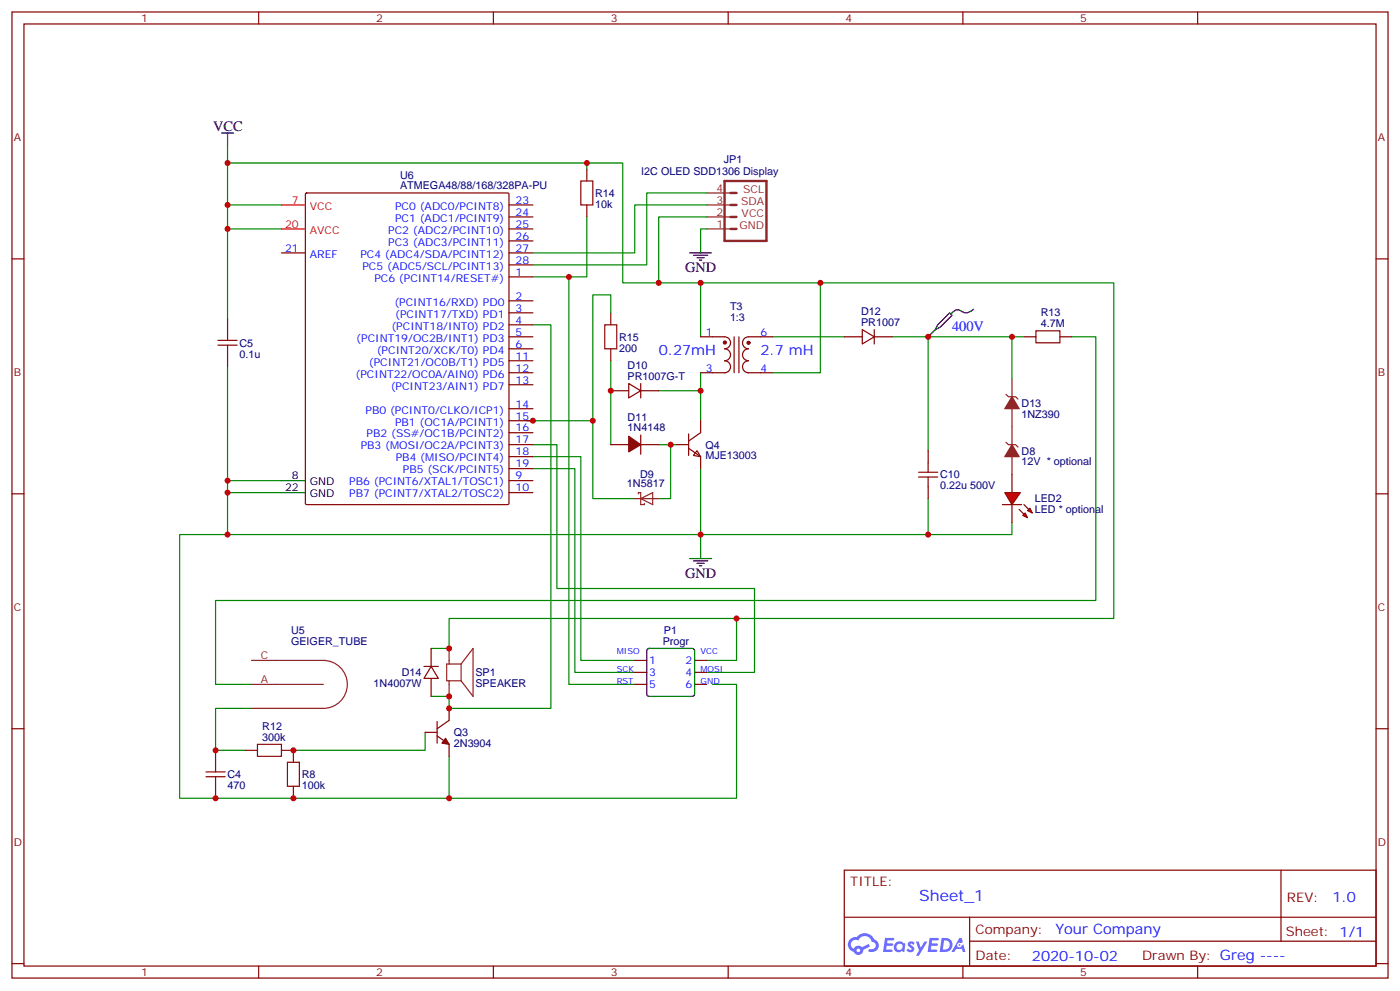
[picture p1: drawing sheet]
<svg xmlns="http://www.w3.org/2000/svg" width="412mm" height="292mm" viewBox="0 0 412 292" stroke-linecap="round" stroke-linejoin="round" font-family="sans-serif">
<g fill="none" stroke="#870000" stroke-width=".35">
<path d="M3.5 3.5h405.4v284.4h-405.4zM7.1 7.1h398.2v277.2h-398.2zM76.2 3.5v3.6M145.3 3.5v3.6M214.5 3.5v3.6M283.6 3.5v3.6M352.8 3.5v3.6M3.5 76.2h3.6M405.3 76.2h3.6M3.5 145.3h3.6M405.3 145.3h3.6M3.5 214.5h3.6"/>
<path d="M405.3 214.5h3.6M248.7 256.1h156.6v28.2h-156.6zM377.3 256.1v20.9M248.7 270h156.5M285.6 277h119.6M285.6 270v14.1M3.5 283.6h3.6M76.2 284.3v3.6M145.3 284.3v3.6M214.5 284.3v3.6M283.6 284.3v3.6M352.8 284.3v3.6"/>
<path d="M405.3 283.6h3.6"/>
</g>
<g fill="#5487ff">
<path d="M267.7 277.3a1.22 1.22 0 0 1 1.7 .3l-.4 .5a.47 .47 0 0 0-.3-.4 .47 .47 0 0 0-.5 .2l.1 .3a1.14 1.14 0 0 1 .8 1.7 1.14 1.14 0 0 1-1.9 0l-.2-.2 .5-.5 .7 .4a.29 .29 0 0 0 .3-.3 .29 .29 0 0 0-.2-.3 1.04 1.04 0 0 1-.6-1.7z"/>
<path d="M260.7 276h2.4l.3 .2-.2 .5-1.8 .1-.1 .8h1.5l.3 .4-.3 .4h-1.6l-.2 1.1h1.7l.2 .3-.2 .3-2.6 .1z"/>
<path d="M273.8 276h2.4l.3 .2-.1 .5-1.8 .1-.2 .8h1.6l.3 .4-.4 .4h-1.6l-.1 1.1h1.7l.2 .3-.2 .3-2.6 .1z"/>
<path d="M282.6 276.1h.7l.3 1.2-.6 .3a.69 .69 0 0 0-1 .3 .69 .69 0 0 0 .4 1 .69 .69 0 0 0 .9-.7l.5-.2 .6 2.2h-.8l-.2-.9h-1.8l-.5 .9h-.8z"/>
<path d="M269.8 277.1h.8l.6 1.8 1.1-1.8h.9l-2.6 4.2h-.8l.9-1.5z"/>
<path d="M277.4 276.1l-.6 4.1h1.3a2.11 2.11 0 0 0 2.5-2.1 2.11 2.11 0 0 0-2.5-2zM278.1 276.8a1.39 1.39 0 0 1 1.7 1.4 1.39 1.39 0 0 1-1.8 1.3h-.3z"/>
<path d="M263.7 277.7a1.54 1.54 0 0 0-.1 2.1 1.54 1.54 0 0 0 2.2 .2l.6 .2 .3-2.3-.2-.2-.4-.1a1.49 1.49 0 0 0-2.4 .1zM264 278.7a.94 .94 0 0 1 1.8 0 .94 .94 0 0 1-1.8 0z"/>
<path d="M250.4 276.4a2.18 2.18 0 0 0 1.1 3.7 1.44 1.44 0 0 0 1.6 1 1.44 1.44 0 0 0 1.2-1.5l2-1-.5-.8-1.9 1a1.47 1.47 0 0 0-2.4 .4 1.39 1.39 0 0 1-.7-1.9 1.39 1.39 0 0 1 2-.5 2.12 2.12 0 0 1 2.2-1.3 2.12 2.12 0 0 1 1.9 1.7 1.14 1.14 0 0 1 1.1 1.4 1.14 1.14 0 0 1-1.7 .8 .43 .43 0 0 0-.5 .3 .43 .43 0 0 0 .4 .5 1.98 1.98 0 0 0 2.5-1.2 1.98 1.98 0 0 0-1.2-2.5 3.1 3.1 0 0 0-5.3-.7l-.9 .1zM252.3 279.7a.55 .55 0 0 1 1.1 0 .55 .55 0 0 1-1.1 0z"/>
<circle cx="282.6" cy="278.1" r=".26"/>
</g>
<path d="M67 48h105.9v1.7M172.9 48h10.5v35.3h23M167.6 81.5v119.9h19.4M206.4 99.1v-15.8h35.3v26.4h-14.2M241.7 83.3h86.4v98.7h-195.8v8.9h-5.3M298.1 99.1v12.4M157 130.9h7v42.3h58.2v24.7h-14.1M157 134.4h14.1v60h15.9M157 137.9h12.3v60h17.7M298.1 153.8v3.5h-24.7M217 182v12.4h-8.9M209.9 201.4h7.1v33.5h-84.7" fill="none" stroke="#008700" stroke-width=".35"/>
<path d="M298.1 130.9l2.1 3.5h-4.2z" fill="#8c2424" stroke="#8c2424" stroke-width=".35"/>
<path d="M296.3 130.2l.7 .7h2.2l.7 .7M298.1 125.6v5.3M298.1 134.4v5.3" fill="none" stroke="#8c2424" stroke-width=".35"/>
<path d="M187 194.4h3.5M187 197.9h3.5M204.6 194.4h3.5M204.6 197.9h3.5M187 201.4h3.5M204.6 201.4h3.5" fill="none" stroke="#870000" stroke-width=".35"/>
<path d="M190.7 191.1l.5-.2h12.7l.5 .2 .2 .5v12.7l-.2 .5-.5 .2h-12.7l-.5-.3-.2-.4v-12.7z" fill="none" stroke="#000" stroke-width=".35"/>
<g fill="#f00" stroke="#870000" stroke-width=".35">
<path d="M296 145h4.6l-2.5 3.5z"/>
<path d="M295.3 148.5h5.6z"/>
</g>
<g fill="#870000" stroke="#870000" stroke-width=".35">
<path d="M301.6 148.5l1.4 1.4z"/>
<path d="M300.2 149.9l1.4 1.4z"/>
</g>
<g fill="#f00" stroke="#870000" stroke-width=".35">
<path d="M302.7 150.3l.7-.7 .7 1.4z"/>
<path d="M301.3 151.7l.7-.7 .7 1.4z"/>
</g>
<g fill="none" stroke="#870000" stroke-width=".35">
<path d="M90 57l.3-.2h59.3l.3 .2v91.2l-.2 .3h-59.4l-.3-.2zM172.9 49.7v3.6M82.9 74.4h7.1M149.9 74.4h7.1M149.9 60.3h7.1M149.9 63.9h7.1M149.9 67.4h7.1M149.9 70.9h7.1M149.9 78h7.1M172.9 60.3v3.6M67 93.8v3.6M149.9 99.1h7.1"/>
<path d="M149.9 81.5h7.1M149.9 88.5h7.1M149.9 92.1h7.1M149.9 95.6h7.1M179.9 92.1v3.5M206.4 99.1h7a1.76 1.76 0 0 1 1.8 1.8 1.76 1.76 0 0 1-1.8 1.8 1.76 1.76 0 0 1 1.8 1.7 1.76 1.76 0 0 1-1.8 1.8 1.76 1.76 0 0 1 1.8 1.7 1.76 1.76 0 0 1-1.8 1.8h-7M216.3 99.1v10.6M217.7 99.1v10.6M227.5 99.1h-7a1.76 1.76 0 0 0-1.8 1.8 1.76 1.76 0 0 0 1.8 1.8 1.76 1.76 0 0 0-1.8 1.7 1.76 1.76 0 0 0 1.8 1.8 1.76 1.76 0 0 0-1.8 1.7 1.76 1.76 0 0 0 1.8 1.8h7M248.7 99.1h5.3M254 97l3.5 2.1-3.5 2.1zM257.5 99.1h5.3"/>
<path d="M257.5 97v4.2M301.6 99.1h3.6M312.2 99.1h3.5M67 104.4v3.5M149.9 109.7h7.1M149.9 102.7h7.1M149.9 106.2h7.1M149.9 113.2h7.1M179.9 115h5.3M179.9 102.7v3.5M185.2 112.9l3.5 2.1-3.5 2.1zM188.7 112.9v4.2"/>
<path d="M188.7 115h5.3M149.9 130.9h7.1M149.9 120.3h7.1M149.9 123.8h7.1M149.9 127.4h7.1M149.9 134.4h7.1M149.9 137.9h7.1M179.9 130.9h5.3M188.7 128.1v5.6M188.7 130.9h5.3M199.3 130.9h3.5M202.8 131.9l3.6 2.5v3.5"/>
<path d="M202.8 127.7v6.4M205.3 132.6l1.1 1.8-2.1-.3zM206.4 123.8v3.6l-3.6 2.4M273.4 132.6v3.6M298.1 139.7v5.3M149.9 141.5h7.1M149.9 145h7.1M273.4 143.2v3.6M298.1 148.5v5.3M124.9 196.1h4.2M127 196.1l2.1 3.6h-4.2zM127 190.9v5.2"/>
<path d="M127 199.7v5.3M125.2 215.5h3.6M128.8 216.6l3.5 2.5v3.5M128.8 212.4v6.3M132.3 208.5v3.5l-3.5 2.5M63.5 220.8v3.6M63.5 231.4v3.5M72.3 220.8h3.5M82.9 220.8h3.5v3.6M86.4 231.4v3.5"/>
</g>
<g fill="none" stroke="#008700" stroke-width=".35">
<path d="M67 42.7v17.6h15.9M208.1 56.8h-17.6v21.2h-33.5M67 60.3v7.1h15.9M67 67.4v26.4M172.9 63.9v17.6h-15.9M208.1 67.4h-1.7v3.5M208.1 60.3h-21.1v14.1h-30M208.1 63.9h-14.1v19.4M157 95.6h5.3v112.9h-30v-3.5h-5.3M179.9 92.1v-5.3h-5.3v37M227.5 99.1h21.2M262.8 99.1h10.6v33.5"/>
<path d="M273.4 99.1h28.2M315.7 99.1h7.1v77.6h-259.3v24.7h10.6M67 107.9v33.6M179.9 106.2v24.7M194 115h12.4M206.4 109.7v14.1M155.2 123.8h19.4v23h12.4M194 130.9h5.3M197.6 130.9v15.9h-3.6M206.4 137.9v23M67 157.3h-14.1v77.6h79.4v-12.3M67 145h15.9"/>
<path d="M82.9 141.5h-15.9v15.8h206.4v-10.5M74.1 208.5h-10.6v12.3h8.8M125.2 215.5v5.3h-38.8"/>
</g>
<g fill="none" stroke="#a10000" stroke-width=".35">
<path d="M171.1 53.3h3.5v7h-3.5zM67 97.4v2.8M178.2 95.6h3.5v7.1h-3.5zM305.2 97.4h7v3.5h-7zM64.2 101.6h5.6M64.2 100.2h5.6M67 101.6v2.8M270.6 139h5.6M273.4 136.2v2.8M270.6 140.4h5.6M273.4 140.4v2.8M75.8 219.1h7.1v3.5h-7.1z"/>
<path d="M60.7 227.2h5.6M60.7 228.6h5.6M63.5 224.4v2.8M63.5 228.6v2.8M84.7 224.4h3.5v7h-3.5z"/>
</g>
<g fill="#870000" stroke="#870000" stroke-width=".35">
<path d="M131.2 217.3l1.1 1.8-2.1-.4z"/>
<path d="M185.2 128.4l3.5 2.5-3.5 2.1z"/>
<circle cx="213.5" cy="100.8" r=".44"/>
<circle cx="220.5" cy="100.9" r=".44"/>
</g>
<g fill="none" stroke="#8c2424" stroke-width=".35">
<path d="M208.1 56.8h7.1M208.1 67.4h7.1M208.1 63.9h7.1M208.1 60.3h7.1M296.3 116.1l.7 .7h2.2l.7 .7M298.1 111.5v5.3M298.1 120.3v5.3M187 146.8h7M188 145.3v-.3h.7v3.5h1.1v-.3M188.7 146.8l3.6-1.8v3.5zM74.1 194.4h21.1a7.1 7.1 0 0 1 7.1 7 7.1 7.1 0 0 1-7.1 7.1h-21.1M132.3 190.9v4.5"/>
<path d="M135.8 195.4h-4.2v5h4.2M135.8 195.4v5M135.8 195.4l3.5-4.5v14.1l-3.5-4.6M74.1 201.4h21.1M132.3 200.4v4.6"/>
</g>
<g fill="none" stroke="#000" stroke-width=".35">
<path d="M65.3 39.2h3.5M67 39.2v3.5M203.2 74.4h6.3M204.3 75.1h4.2M205.3 75.8h2.1M206 76.6h.7M206.4 70.9v3.5M275.5 97l1.4-.7 3.6-3.5-.7-.7-3.6 3.5-.7 1.4-2.1 2.1M286.8 91a3.1 3.1 0 0 1-4.4 .2 2.4 2.4 0 0 0-2.3 1.2M82.9 141.5h7.1M82.9 145h7.1M203.2 164.4h6.3"/>
<path d="M204.3 165.1h4.2M205.3 165.8h2.1M206 166.5h.7M206.4 160.9v3.5"/>
</g>
<path d="M298.1 116.8l2.1 3.5h-4.2z" fill="#8c2424" stroke="#8c2424" stroke-width=".35"/>
<path d="M82.9 60.3h7.1M82.9 67.4h7.1" fill="none" stroke="#f00" stroke-width=".35"/>
<path d="M213.4 53.3h12.4v17.6h-12.4zM215.2 56.8h1.8M215.2 60.3h1.8M215.2 63.9h1.8M215.2 67.4h1.8" fill="none" stroke="#8c2424" stroke-width=".71"/>
<g fill="#c00">
<circle cx="298.1" cy="99.1" r=".88"/>
<circle cx="273.4" cy="157.3" r=".88"/>
<circle cx="172.9" cy="48" r=".88"/>
<circle cx="206.4" cy="83.3" r=".88"/>
<circle cx="167.6" cy="81.5" r=".88"/>
<circle cx="217" cy="182" r=".88"/>
<circle cx="132.3" cy="234.9" r=".88"/>
<circle cx="241.7" cy="83.3" r=".88"/>
<circle cx="67" cy="48" r=".88"/>
<circle cx="197.6" cy="130.9" r=".88"/>
<circle cx="63.5" cy="234.9" r=".88"/>
<circle cx="67" cy="157.3" r=".88"/>
<circle cx="86.4" cy="234.9" r=".88"/>
<circle cx="86.4" cy="220.8" r=".88"/>
<circle cx="63.5" cy="220.8" r=".88"/>
<circle cx="206.4" cy="115" r=".88"/>
<circle cx="273.4" cy="99.1" r=".88"/>
<circle cx="67" cy="67.4" r=".88"/>
<circle cx="67" cy="141.5" r=".88"/>
<circle cx="67" cy="145" r=".88"/>
<circle cx="206.4" cy="157.3" r=".88"/>
<circle cx="67" cy="60.3" r=".88"/>
<circle cx="194" cy="83.3" r=".88"/>
<circle cx="132.3" cy="208.5" r=".88"/>
<circle cx="132.3" cy="190.9" r=".88"/>
<circle cx="132.3" cy="205" r=".88"/>
<circle cx="157" cy="123.8" r=".88"/>
<circle cx="179.9" cy="115" r=".88"/>
<circle cx="174.6" cy="123.8" r=".88"/>
</g>
<text font-size="4.6" fill="#00f" x="270.8" y="265.1">Sheet_1</text>
<g font-size="4.2">
<text x="62.8" y="38.5">VCC</text>
<text x="201.8" y="80.1">GND</text>
<text x="201.8" y="170">GND</text>
</g>
<g font-size="4.2" fill="#00f">
<text x="280.5" y="97.4">400V</text>
<text x="194" y="104.4">0.27mH</text>
<text x="224" y="104.4">2.7 mH</text>
<text x="392.5" y="265.4">1.0</text>
<text x="310.9" y="274.9">Your Company</text>
<text x="304" y="282.7">2020-10-02</text>
</g>
<g font-size="3.9" fill="#800">
<text x="250.5" y="260.7">TITLE:</text>
<text x="379.1" y="265.4">REV:</text>
<text x="287.4" y="274.9">Company:</text>
<text x="378.7" y="275.5">Sheet: 1/1</text>
<text x="287.4" y="282.6">Date:</text>
<text x="336.4" y="282.7">Drawn By: Greg ----</text>
</g>
<g font-size="3.2" fill="#800">
<text x="41.6" y="6.5">1</text>
<text x="110.8" y="6.5">2</text>
<text x="179.9" y="6.5">3</text>
<text x="249.1" y="6.5">4</text>
<text x="318.2" y="6.5">5</text>
<text x="4.1" y="41.6">A</text>
<text x="405.9" y="41.6">A</text>
<text x="4.1" y="110.8">B</text>
<text x="405.9" y="110.8">B</text>
<text x="4.1" y="179.9">C</text>
<text x="405.9" y="179.9">C</text>
<text x="4.1" y="249.1">D</text>
<text x="405.9" y="249.1">D</text>
<text x="41.6" y="287.3">1</text>
<text x="110.8" y="287.3">2</text>
<text x="179.9" y="287.3">3</text>
<text x="249.1" y="287.3">4</text>
<text x="318.2" y="287.3">5</text>
</g>
<g font-size="3.2" fill="#000080">
<text x="213.3" y="48">JP1</text>
<text x="117.8" y="52.6">U6</text>
<text x="188.9" y="51.5">I2C OLED SDD1306 Display</text>
<text x="117.8" y="55.7">ATMEGA48/88/168/328PA-PU</text>
<text x="175.3" y="57.9">R14</text>
<text x="175.3" y="61.2">10k</text>
<text x="215" y="94.4">1:3</text>
<text x="215" y="91.2">T3</text>
<text x="253.7" y="96">PR1007</text>
<text x="253.7" y="92.7">D12</text>
<text x="306.6" y="93.1">R13</text>
<text x="182.4" y="100.3">R15</text>
<text x="306.6" y="96.3">4.7M</text>
<text x="70.6" y="105.3">0.1u</text>
<text x="70.6" y="102">C5</text>
<text x="182.4" y="103.5">200</text>
<text x="184.9" y="111.8">PR1007G-T</text>
<text x="184.9" y="108.7">D10</text>
<text x="300.9" y="119.7">D13</text>
<text x="184.9" y="123.8">D11</text>
<text x="300.9" y="122.9">1NZ390</text>
<text x="184.9" y="127">1N4148</text>
<text x="207.8" y="135.2">MJE13003</text>
<text x="207.8" y="132">Q4</text>
<text x="300.9" y="137">12V * optional</text>
<text x="300.9" y="133.8">D8</text>
<text x="184.7" y="143.2">1N5817</text>
<text x="188.5" y="140.8">D9</text>
<text x="276.9" y="140.8">C10</text>
<text x="276.9" y="144.1">0.22u 500V</text>
<text x="304.8" y="147.8">LED2</text>
<text x="304.8" y="151">LED * optional</text>
<text x="85.7" y="189.8">GEIGER_TUBE</text>
<text x="85.7" y="186.6">U5</text>
<text x="195.2" y="189.8">Progr</text>
<text x="195.6" y="186.6">P1</text>
<text x="110.1" y="202.3">1N4007W</text>
<text x="118.4" y="199">D14</text>
<text x="140.1" y="202.3">SPEAKER</text>
<text x="140.1" y="199">SP1</text>
<text x="77.3" y="214.8">R12</text>
<text x="77.3" y="218">300k</text>
<text x="133.7" y="219.8">2N3904</text>
<text x="133.7" y="216.6">Q3</text>
<text x="67" y="232.1">470</text>
<text x="67" y="229">C4</text>
<text x="88.9" y="232.1">100k</text>
<text x="88.9" y="229">R8</text>
</g>
<g font-size="3.2" fill="#f00">
<text x="86" y="60">7</text>
<text x="91.3" y="61.7">VCC</text>
<text x="84" y="67">20</text>
<text x="91.3" y="68.8">AVCC</text>
</g>
<g font-size="3.2" fill="#00f">
<text x="151.9" y="60">23</text>
<text x="116.4" y="61.7">PC0 (ADC0/PCINT8)</text>
<text x="116.4" y="65.3">PC1 (ADC1/PCINT9)</text>
<text x="151.9" y="63.5">24</text>
<text x="114.4" y="68.8">PC2 (ADC2/PCINT10)</text>
<text x="151.9" y="67">25</text>
<text x="151.9" y="70.6">26</text>
<text x="84" y="74.1">21</text>
<text x="91.3" y="75.8">AREF</text>
<text x="106.1" y="75.8">PC4 (ADC4/SDA/PCINT12)</text>
<text x="114.4" y="72.3">PC3 (ADC3/PCINT11)</text>
<text x="151.9" y="74.1">27</text>
<text x="151.9" y="77.6">28</text>
<text x="106.8" y="79.4">PC5 (ADC5/SCL/PCINT13)</text>
<text x="110.3" y="82.9">PC6 (PCINT14/RESET#)</text>
<text x="151.9" y="81.1">1</text>
<text x="116.2" y="90">(PCINT16/RXD) PD0</text>
<text x="151.9" y="88.2">2</text>
<text x="116.4" y="93.5">(PCINT17/TXD) PD1</text>
<text x="151.9" y="91.7">3</text>
<text x="151.9" y="95.2">4</text>
<text x="105" y="100.5">(PCINT19/OC2B/INT1) PD3</text>
<text x="115.3" y="97">(PCINT18/INT0) PD2</text>
<text x="151.9" y="98.8">5</text>
<text x="207.9" y="98.8">1</text>
<text x="224" y="98.8">6</text>
<text x="108.7" y="107.6">(PCINT21/OC0B/T1) PD5</text>
<text x="111" y="104.1">(PCINT20/XCK/T0) PD4</text>
<text x="151.9" y="102.3">6</text>
<text x="151.9" y="105.8">11</text>
<text x="104.8" y="111.1">(PCINT22/OC0A/AIN0) PD6</text>
<text x="151.9" y="109.4">12</text>
<text x="151.9" y="112.9">13</text>
<text x="207.9" y="109.4">3</text>
<text x="224" y="109.4">4</text>
<text x="115.1" y="114.7">(PCINT23/AIN1) PD7</text>
<text x="151.9" y="119.9">14</text>
<text x="107.7" y="121.7">PB0 (PCINT0/CLKO/ICP1)</text>
<text x="116.4" y="125.2">PB1 (OC1A/PCINT1)</text>
<text x="151.9" y="123.5">15</text>
<text x="108" y="128.8">PB2 (SS#/OC1B/PCINT2)</text>
<text x="151.9" y="127">16</text>
<text x="151.9" y="130.5">17</text>
<text x="106.3" y="132.3">PB3 (MOSI/OC2A/PCINT3)</text>
<text x="116.6" y="135.8">PB4 (MISO/PCINT4)</text>
<text x="151.9" y="134.1">18</text>
<text x="151.9" y="137.6">19</text>
<text x="102.9" y="142.9">PB6 (PCINT6/XTAL1/TOSC1)</text>
<text x="118.7" y="139.3">PB5 (SCK/PCINT5)</text>
<text x="151.9" y="141.1">9</text>
<text x="102.9" y="146.4">PB7 (PCINT7/XTAL2/TOSC2)</text>
<text x="151.9" y="144.6">10</text>
<text x="191.2" y="195.4">1</text>
<text x="201.9" y="195.4">2</text>
<text x="191.2" y="199">3</text>
<text x="191.2" y="202.5">5</text>
<text x="201.9" y="199">4</text>
<text x="201.9" y="202.5">6</text>
</g>
<g font-size="3.2" fill="#8d2323">
<text x="211.1" y="60">3</text>
<text x="211.1" y="56.4">4</text>
<text x="218.9" y="56.8">SCL</text>
<text x="211.1" y="63.5">2</text>
<text x="218.3" y="60.3">SDA</text>
<text x="218.5" y="63.9">VCC</text>
<text x="211.1" y="67">1</text>
<text x="217.8" y="67.4">GND</text>
<text x="76.8" y="194">C</text>
<text x="76.9" y="201.1">A</text>
</g>
<g font-size="3.2">
<text x="86" y="141.1">8</text>
<text x="91.3" y="142.9">GND</text>
<text x="84" y="144.6">22</text>
<text x="91.3" y="146.4">GND</text>
</g>
<g font-size="2.5" fill="#00f">
<text x="181.7" y="192.6">MISO</text>
<text x="181.7" y="197.9">SCK</text>
<text x="206.4" y="192.6">VCC</text>
<text x="206.4" y="197.9">MOSI</text>
<text x="181.7" y="201.4">RST</text>
<text x="206.4" y="201.4">GND</text>
</g>
</svg>
